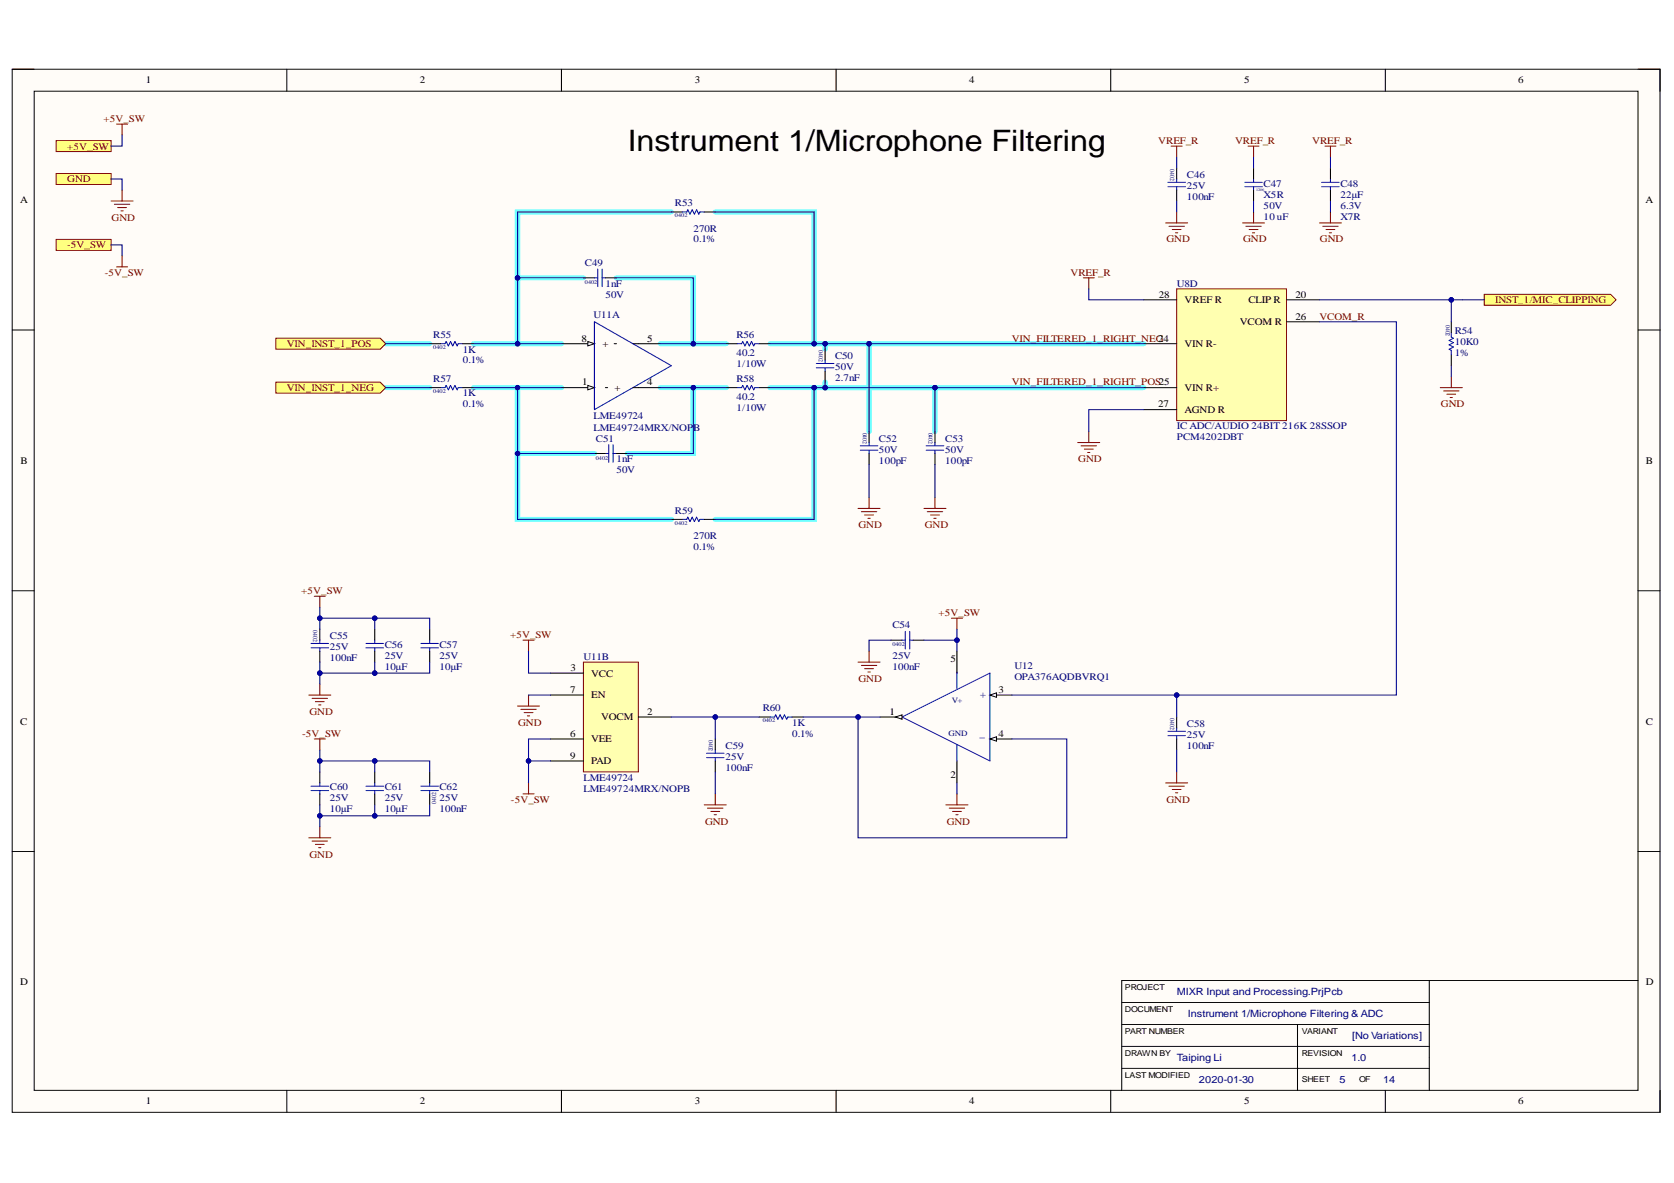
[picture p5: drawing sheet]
<svg xmlns="http://www.w3.org/2000/svg" width="297mm" height="210mm" viewBox="0 0 297 210" stroke-linecap="round" stroke-linejoin="round" font-family="sans-serif">
<path d="M2.2 12.3h292.4v185.1h-292.4z" fill-rule="evenodd" fill="#fffcf8"/>
<path d="M2.2 12.3h292.4v185.1h-292.4z" fill="none" stroke="#000" stroke-width=".18"/>
<path d="M6.1 16.2h284.6v177.3h-284.6z" fill-rule="evenodd" fill="#fffcf8"/>
<g fill="none" stroke="#000" stroke-width=".18">
<path d="M2.2 12.3h3.9M6.1 16.2h284.6v177.3h-284.6zM50.9 12.3v3.9M99.6 12.3v3.9M148.4 12.3v3.9M197.1 12.3v3.9M245.8 12.3v3.9M290.7 12.3h3.9v3.9M2.2 58.5h3.9M290.7 58.6h3.9M2.2 104.8h3.9M290.7 104.8h3.9"/>
<path d="M2.2 151.1h3.9M290.7 151.1h3.9M199 177.9h54.6M253.6 174v19.5M290.7 174h-91.7v19.5M50.9 193.5v3.9M99.6 193.5v3.9M148.4 193.5v3.9M197.1 193.5v3.9M199 189.6h54.6M199 181.8h54.6M199 185.7h54.6"/>
<path d="M230.2 181.8v11.7M245.8 193.5v3.9M294.6 193.5v3.9"/>
</g>
<g fill="none" stroke="#6effff" stroke-width=".93">
<path d="M119.1 37.6h-27.3v23.4M126.9 37.6h17.6v23.4h-7.8M91.8 49.3h11.7M109.4 49.3h13.6v11.7h-5.8M68.4 68.8h7.8M68.4 61h7.8M84 61h15.6M84 68.8h7.8M99.6 68.8h-7.8v23.4h27.3M117.2 68.8h11.7M123 68.8v11.7h-11.7M123 61h5.9"/>
<path d="M144.5 68.8v23.4h-17.6M144.5 61h58.4M146.4 67.8v1h-9.7M146.4 68.8h56.5M146.4 61v1M154.2 61v15.6M165.9 68.8v7.8M91.8 80.5h13.7"/>
</g>
<g fill="none" stroke="#00f" stroke-width=".19">
<path d="M121.1 37.6h.8l.1-.4 .4 .8 .4-.8 .4 .8 .4-.8 .4 .8 .2-.4h.8M105.5 49.3h.6M106.1 47.7v3.2M106.8 47.7v3.2M106.8 49.3h.6M78.2 61h.8l.2-.4 .4 .8 .3-.8 .4 .8 .4-.8 .4 .8 .2-.4h.8M78.2 68.8h.8l.2-.4 .4 .8 .3-.8 .4 .8 .4-.8 .4 .8 .2-.4h.8M108 78.9v3.1M108.8 78.9v3.1M130.8 61h.8l.2-.4 .4 .8 .4-.8 .4 .8 .3-.8 .4 .8 .2-.4h.8M130.8 68.8h.8l.2-.4 .4 .8 .4-.8 .4 .8 .3-.8 .4 .8 .2-.4h.8M144.9 65.3h3.1"/>
<path d="M144.9 64.5h3.1M146.4 63.9v.6M146.4 65.3v.6M152.7 79.9h3.1M152.7 79.1h3.1M154.2 78.5v.6M154.2 79.9v.6M164.3 79.9h3.2M164.3 79.1h3.2M165.9 78.5v.6M165.9 79.9v.6M107.4 80.5h.6"/>
<path d="M108.8 80.5h.6M121.1 92.2h.8l.1-.4 .4 .7 .4-.7 .4 .7 .4-.7 .4 .7 .2-.3h.8"/>
</g>
<g fill="none" stroke="#000" stroke-width=".19">
<path d="M119.1 37.6h2M125 37.6h1.9M103.5 49.3h2M107.4 49.3h2M76.2 61h2M76.2 68.8h2M82.1 61h1.9M82.1 68.8h1.9M128.9 61h1.9M128.9 68.8h1.9M134.7 61h2M134.7 68.8h2"/>
<path d="M146.4 62v1.9M146.4 65.9v1.9M154.2 76.6v1.9M165.9 76.6v1.9M105.5 80.5h1.9M109.4 80.5h1.9M119.1 92.2h2M125 92.2h1.9M154.2 80.5v1.9M165.9 80.5v1.9"/>
</g>
<path d="M152.3 90.2h3.9M152.8 90.8h2.8M153.4 91.4h1.6M154 92h.4M154.2 88.3v1.9M164 90.2h3.9M164.5 90.8h2.8M165.1 91.4h1.6M165.7 92h.4M165.9 88.3v1.9" fill="none" stroke="#800000" stroke-width=".19"/>
<path d="M49 60h18.5l.9 1-.9 1h-18.5z" fill-rule="evenodd" fill="#ffff80"/>
<path d="M49 60h18.5l.9 1-.9 1h-18.5z" fill="none" stroke="#800000" stroke-width=".18"/>
<path d="M49 67.8h18.5l.9 1-.9 1h-18.5z" fill-rule="evenodd" fill="#ffff80"/>
<g fill="none" stroke="#800000" stroke-width=".18">
<path d="M206.8 39.6h3.9M208.8 37.6v2M220.5 39.6h3.9M222.4 37.6v2M234.1 39.6h3.9M236.1 37.6v2M192.2 49.3h2M193.2 49.3v2M207.4 40.1h2.8M208 40.7h1.6M208.6 41.3h.4M221.1 40.1h2.7"/>
<path d="M221.6 40.7h1.6M222.2 41.3h.4M234.7 40.1h2.7M235.3 40.7h1.6M235.9 41.3h.4M49 67.8h18.5l.9 1-.9 1h-18.5zM191.2 78.5h3.9M191.8 79.1h2.8M192.4 79.7h1.6M193.2 76.6v1.9M193 80.3h.4M206.8 138.9h3.9"/>
<path d="M207.4 139.5h2.8M208.8 137v1.9M208 140.1h1.6M208.6 140.7h.4"/>
</g>
<g fill="none" stroke="#00f" stroke-width=".19">
<path d="M55.2 115h3.1M55.2 114.2h3.1M56.7 113.6v.6M56.7 115v.5M64.9 115h3.2M64.9 114.2h3.2M66.5 113.6v.6M66.5 115v.5M74.7 115h3.1M74.7 114.2h3.1M76.2 113.6v.6M76.2 115v.5"/>
<path d="M160.1 113.6h.5M160.6 112v3.1M161.4 112v3.1M161.4 113.6h.6M55.2 139.5h3.1M56.7 138.9v.6M64.9 139.5h3.2M66.5 138.9v.6M74.7 139.5h3.1M76.2 138.9v.6M125.4 134.4h3.1M125.4 133.7h3.1"/>
<path d="M126.9 133.1v.6M126.9 134.4v.6M136.7 127.2h.7l.2-.4 .4 .8 .4-.8 .4 .8 .4-.8 .4 .8 .2-.4h.8M55.2 140.3h3.1M56.7 140.3v.6M64.9 140.3h3.2M66.5 140.3v.6M74.7 140.3h3.1M76.2 140.3v.6"/>
</g>
<g fill="none" stroke="#000" stroke-width=".19">
<path d="M99.6 61h5.9M56.7 111.6v2M56.7 115.5v2M66.5 111.6v2M66.5 115.5v2M76.2 111.6v2M76.2 115.5v2M158.1 113.6h2M162 113.6h2M56.7 137v1.9M66.5 137v1.9M76.2 137v1.9"/>
<path d="M126.9 131.1v2M126.9 135v2M134.7 127.2h2M140.6 127.2h1.9M56.7 140.9v1.9M66.5 140.9v1.9M76.2 140.9v1.9"/>
</g>
<path d="M207.2 33.1h3.1M207.2 32.3h3.1M208.8 31.8v.5M208.8 33.1v.6M234.5 33.1h3.1M234.5 32.3h3.1M236.1 31.8v.5M236.1 33.1v.6M207.2 130.5h3.1M207.2 129.8h3.1M208.8 129.2v.6M208.8 130.5v.6" fill="none" stroke="#00f" stroke-width=".18"/>
<path d="M208.8 29.8v2M208.8 33.7v2M236.1 29.8v2M236.1 33.7v2M208.8 127.2v2M208.8 131.1v2" fill="none" stroke="#000" stroke-width=".18"/>
<g fill="none" stroke="#800000" stroke-width=".19">
<path d="M55.8 105.8h1.9M56.7 105.8v1.9M92.8 113.6h2M93.8 113.6v1.9M152.3 117.5h3.9M152.8 118.1h2.8M153.4 118.6h1.6M154 119.2h.4M154.2 115.5v2M168.8 109.7h2M169.8 109.7v1.9M54.8 123.3h3.9"/>
<path d="M55.4 123.9h2.7M55.8 131.1h1.9M56 124.5h1.5M56.6 125.1h.3M56.7 121.4v1.9M56.7 131.1v2M91.8 125.3h3.9M92.4 125.9h2.7M93 126.4h1.6M93.6 127h.4M93.8 123.3v2M93.8 138.9v2"/>
<path d="M54.8 148.7h3.9M55.4 149.2h2.7M56 149.8h1.5M56.6 150.4h.3M56.7 146.7v2M92.8 140.9h2M125 142.8h3.9M125.6 143.4h2.7M126.1 144h1.6M126.7 144.6h.4M126.9 140.9v1.9M167.9 142.8h3.8"/>
<path d="M168.4 143.4h2.8M169 144h1.6M169.6 144.6h.4M169.8 140.9v1.9"/>
</g>
<path d="M104.3 60.6l1.2 .4-1.2 .4z" fill="#f8fcff"/>
<path d="M104.3 60.6l1.2 .4-1.2 .4z" fill="none" stroke="#000" stroke-width=".18"/>
<path d="M99.6 68.8h5.9" fill="none" stroke="#000" stroke-width=".19"/>
<path d="M104.3 68.4l1.2 .4-1.2 .4z" fill="#f8fcff"/>
<path d="M104.3 68.4l1.2 .4-1.2 .4z" fill="none" stroke="#000" stroke-width=".18"/>
<path d="M107.4 68.8h.4M109 61h.4M112.3 68.8h4.9M112.3 61h4.9" fill="none" stroke="#000" stroke-width=".19"/>
<path d="M105.5 57.1l13.6 7.8-13.6 7.8z" fill="none" stroke="#00f" stroke-width=".19"/>
<path d="M103.5 117.5h9.8v19.5h-9.8z" fill-rule="evenodd" fill="#ffffb0"/>
<path d="M103.5 117.5h9.8v19.5h-9.8z" fill="none" stroke="#800000" stroke-width=".18"/>
<path d="M97.7 119.4h5.8M97.7 131.1h5.8M97.7 123.3h5.8M97.7 135h5.8M113.3 127.2h5.8M169.8 135v3.9" fill="none" stroke="#000" stroke-width=".19"/>
<path d="M160.1 127.2l15.6-7.8v15.6z" fill="none" stroke="#00f" stroke-width=".18"/>
<path d="M175.7 123.3h3.8" fill="none" stroke="#000" stroke-width=".18"/>
<path d="M175.7 123.3l1.1-.4v.8z" fill="#f8fcff"/>
<path d="M175.7 123.3l1.1-.4v.8zM175.7 131.1h3.8" fill="none" stroke="#000" stroke-width=".18"/>
<path d="M175.7 131.1l1.1-.4v.8z" fill="#f8fcff"/>
<path d="M175.7 131.1l1.1-.4v.8z" fill="none" stroke="#000" stroke-width=".18"/>
<path d="M156.2 127.2h3.9" fill="none" stroke="#000" stroke-width=".19"/>
<path d="M158.9 127.2l1.2-.4v.8z" fill="#f8fcff"/>
<path d="M158.9 127.2l1.2-.4v.8z" fill="none" stroke="#000" stroke-width=".18"/>
<path d="M169.8 119.2v3M169.8 132.1v2.9" fill="none" stroke="#00f" stroke-width=".19"/>
<path d="M169.8 115.5v3.9" fill="none" stroke="#000" stroke-width=".19"/>
<path d="M208.8 51.3h19.5v23.3h-19.5z" fill-rule="evenodd" fill="#ffffb0"/>
<path d="M207.8 25.9h2M208.8 25.9v2M221.5 25.9h1.9M222.4 25.9v2M235.1 25.9h2M236.1 25.9v2M208.8 51.3h19.5v23.3h-19.5z" fill="none" stroke="#800000" stroke-width=".18"/>
<path d="M222.4 29.8v2M222.4 33.7v2M202.9 53.2h5.9M228.3 53.2h5.8M228.3 57.1h5.8M202.9 61h5.9M202.9 68.8h5.9M202.9 72.7h5.9" fill="none" stroke="#000" stroke-width=".18"/>
<path d="M220.9 33.1h3.1M220.9 32.3h3.1M222.4 31.8v.5M222.4 33.1v.6" fill="none" stroke="#00f" stroke-width=".18"/>
<path d="M263.4 52.2h22.4l1 1-1 1h-22.4z" fill-rule="evenodd" fill="#ffff80"/>
<path d="M263.4 52.2h22.4l1 1-1 1h-22.4z" fill="none" stroke="#800000" stroke-width=".18"/>
<path d="M257.5 59v.8l.4 .2-.8 .4 .8 .4-.8 .4 .8 .4-.8 .4 .4 .2v.7" fill="none" stroke="#00f" stroke-width=".18"/>
<path d="M257.5 57.1v1.9M257.5 62.9v2" fill="none" stroke="#000" stroke-width=".18"/>
<path d="M236.1 35.7v1.9" fill="none" stroke="#000080" stroke-width=".18"/>
<path d="M76.2 142.8v2h-19.5" fill="none" stroke="#000080" stroke-width=".19"/>
<circle cx="56.7" cy="144.8" r=".39" fill="#000080"/>
<circle cx="56.7" cy="144.8" r=".39" fill="none" stroke="#000080" stroke-width=".18"/>
<circle cx="66.5" cy="144.8" r=".39" fill="#000080"/>
<circle cx="66.5" cy="144.8" r=".39" fill="none" stroke="#000080" stroke-width=".18"/>
<path d="M56.7 137v-2h19.5v2" fill="none" stroke="#000080" stroke-width=".19"/>
<circle cx="56.7" cy="135" r=".39" fill="#000080"/>
<circle cx="56.7" cy="135" r=".39" fill="none" stroke="#000080" stroke-width=".18"/>
<circle cx="66.5" cy="135" r=".39" fill="#000080"/>
<circle cx="66.5" cy="135" r=".39" fill="none" stroke="#000080" stroke-width=".18"/>
<path d="M76.2 117.5v1.9h-19.5" fill="none" stroke="#000080" stroke-width=".19"/>
<circle cx="66.5" cy="119.4" r=".39" fill="#000080"/>
<circle cx="66.5" cy="119.4" r=".39" fill="none" stroke="#000080" stroke-width=".18"/>
<circle cx="56.7" cy="119.4" r=".39" fill="#000080"/>
<circle cx="56.7" cy="119.4" r=".39" fill="none" stroke="#000080" stroke-width=".18"/>
<path d="M56.7 111.6v-1.9h19.5v1.9" fill="none" stroke="#000080" stroke-width=".19"/>
<circle cx="56.7" cy="109.7" r=".39" fill="#000080"/>
<circle cx="56.7" cy="109.7" r=".39" fill="none" stroke="#000080" stroke-width=".18"/>
<circle cx="66.5" cy="109.7" r=".39" fill="#000080"/>
<circle cx="66.5" cy="109.7" r=".39" fill="none" stroke="#000080" stroke-width=".18"/>
<path d="M68.4 68.8h7.8M68.4 61h7.8M84 68.8h7.8" fill="none" stroke="#000080" stroke-width=".19"/>
<circle cx="91.8" cy="68.8" r=".39" fill="#000080"/>
<circle cx="91.8" cy="68.8" r=".39" fill="none" stroke="#000080" stroke-width=".18"/>
<path d="M84 61h15.6" fill="none" stroke="#000080" stroke-width=".19"/>
<circle cx="91.8" cy="61" r=".39" fill="#000080"/>
<circle cx="91.8" cy="61" r=".39" fill="none" stroke="#000080" stroke-width=".18"/>
<path d="M99.6 68.8h-7.8v23.4h27.3" fill="none" stroke="#000080" stroke-width=".19"/>
<circle cx="91.8" cy="80.5" r=".39" fill="#000080"/>
<circle cx="91.8" cy="80.5" r=".39" fill="none" stroke="#000080" stroke-width=".18"/>
<circle cx="91.8" cy="68.8" r=".39" fill="#000080"/>
<circle cx="91.8" cy="68.8" r=".39" fill="none" stroke="#000080" stroke-width=".18"/>
<path d="M91.8 80.5h13.7" fill="none" stroke="#000080" stroke-width=".19"/>
<circle cx="91.8" cy="80.5" r=".39" fill="#000080"/>
<circle cx="91.8" cy="80.5" r=".39" fill="none" stroke="#000080" stroke-width=".18"/>
<path d="M91.8 49.3h11.7" fill="none" stroke="#000080" stroke-width=".19"/>
<circle cx="91.8" cy="49.3" r=".39" fill="#000080"/>
<circle cx="91.8" cy="49.3" r=".39" fill="none" stroke="#000080" stroke-width=".18"/>
<path d="M119.1 37.6h-27.3v23.4" fill="none" stroke="#000080" stroke-width=".19"/>
<circle cx="91.8" cy="61" r=".39" fill="#000080"/>
<circle cx="91.8" cy="61" r=".39" fill="none" stroke="#000080" stroke-width=".18"/>
<circle cx="91.8" cy="49.3" r=".39" fill="#000080"/>
<circle cx="91.8" cy="49.3" r=".39" fill="none" stroke="#000080" stroke-width=".18"/>
<path d="M93.8 135h3.9" fill="none" stroke="#000080" stroke-width=".19"/>
<circle cx="93.8" cy="135" r=".39" fill="#000080"/>
<circle cx="93.8" cy="135" r=".39" fill="none" stroke="#000080" stroke-width=".18"/>
<path d="M97.7 131.1h-3.9v7.8" fill="none" stroke="#000080" stroke-width=".19"/>
<circle cx="93.8" cy="135" r=".39" fill="#000080"/>
<circle cx="93.8" cy="135" r=".39" fill="none" stroke="#000080" stroke-width=".18"/>
<path d="M109.4 49.3h13.6v11.7h-5.8M93.8 115.5v3.9h3.9M93.8 123.3h3.9" fill="none" stroke="#000080" stroke-width=".19"/>
<circle cx="123" cy="61" r=".39" fill="#000080"/>
<circle cx="123" cy="61" r=".39" fill="none" stroke="#000080" stroke-width=".18"/>
<path d="M123 68.8v11.7h-11.7" fill="none" stroke="#000080" stroke-width=".19"/>
<circle cx="123" cy="68.8" r=".39" fill="#000080"/>
<circle cx="123" cy="68.8" r=".39" fill="none" stroke="#000080" stroke-width=".18"/>
<path d="M117.2 68.8h11.7" fill="none" stroke="#000080" stroke-width=".19"/>
<circle cx="123" cy="68.8" r=".39" fill="#000080"/>
<circle cx="123" cy="68.8" r=".39" fill="none" stroke="#000080" stroke-width=".18"/>
<path d="M119.1 127.2h7.8" fill="none" stroke="#000080" stroke-width=".19"/>
<circle cx="126.9" cy="127.2" r=".39" fill="#000080"/>
<circle cx="126.9" cy="127.2" r=".39" fill="none" stroke="#000080" stroke-width=".18"/>
<path d="M123 61h5.9" fill="none" stroke="#000080" stroke-width=".19"/>
<circle cx="123" cy="61" r=".39" fill="#000080"/>
<circle cx="123" cy="61" r=".39" fill="none" stroke="#000080" stroke-width=".18"/>
<path d="M134.7 127.2h-7.8v3.9" fill="none" stroke="#000080" stroke-width=".19"/>
<circle cx="126.9" cy="127.2" r=".39" fill="#000080"/>
<circle cx="126.9" cy="127.2" r=".39" fill="none" stroke="#000080" stroke-width=".18"/>
<path d="M144.5 68.8v23.4h-17.6" fill="none" stroke="#000080" stroke-width=".19"/>
<circle cx="144.5" cy="68.8" r=".39" fill="#000080"/>
<circle cx="144.5" cy="68.8" r=".39" fill="none" stroke="#000080" stroke-width=".18"/>
<path d="M126.9 37.6h17.6v23.4h-7.8" fill="none" stroke="#000080" stroke-width=".19"/>
<circle cx="144.5" cy="61" r=".39" fill="#000080"/>
<circle cx="144.5" cy="61" r=".39" fill="none" stroke="#000080" stroke-width=".18"/>
<path d="M146.4 67.8v1h-9.7" fill="none" stroke="#000080" stroke-width=".19"/>
<circle cx="146.4" cy="68.8" r=".39" fill="#000080"/>
<circle cx="146.4" cy="68.8" r=".39" fill="none" stroke="#000080" stroke-width=".18"/>
<circle cx="144.5" cy="68.8" r=".39" fill="#000080"/>
<circle cx="144.5" cy="68.8" r=".39" fill="none" stroke="#000080" stroke-width=".18"/>
<path d="M142.5 127.2h9.8" fill="none" stroke="#000080" stroke-width=".19"/>
<circle cx="152.3" cy="127.2" r=".39" fill="#000080"/>
<g fill="none" stroke="#000080" stroke-width=".18">
<path d="M144.5 61h58.4"/>
<circle cx="152.3" cy="127.2" r=".39"/>
</g>
<circle cx="144.5" cy="61" r=".39" fill="#000080"/>
<circle cx="144.5" cy="61" r=".39" fill="none" stroke="#000080" stroke-width=".18"/>
<circle cx="146.4" cy="61" r=".39" fill="#000080"/>
<circle cx="146.4" cy="61" r=".39" fill="none" stroke="#000080" stroke-width=".18"/>
<circle cx="154.2" cy="61" r=".39" fill="#000080"/>
<g fill="none" stroke="#000080" stroke-width=".18">
<path d="M146.4 68.8h56.5"/>
<circle cx="154.2" cy="61" r=".39"/>
</g>
<circle cx="165.9" cy="68.8" r=".39" fill="#000080"/>
<circle cx="165.9" cy="68.8" r=".39" fill="none" stroke="#000080" stroke-width=".18"/>
<circle cx="146.4" cy="68.8" r=".39" fill="#000080"/>
<g fill="none" stroke="#000080" stroke-width=".18">
<path d="M156.2 127.2h-3.9v21.5h37v-17.6h-9.8"/>
<circle cx="146.4" cy="68.8" r=".39"/>
</g>
<circle cx="152.3" cy="127.2" r=".39" fill="#000080"/>
<circle cx="152.3" cy="127.2" r=".39" fill="none" stroke="#000080" stroke-width=".18"/>
<path d="M158.1 113.6h-3.9v1.9M164 113.6h5.8" fill="none" stroke="#000080" stroke-width=".19"/>
<circle cx="169.8" cy="113.6" r=".39" fill="#000080"/>
<g fill="none" stroke="#000080" stroke-width=".18">
<path d="M234.1 57.1h13.7v66.2h-68.3"/>
<circle cx="169.8" cy="113.6" r=".39"/>
</g>
<circle cx="208.8" cy="123.3" r=".39" fill="#000080"/>
<g fill="none" stroke="#000080" stroke-width=".18">
<path d="M193.2 51.3v1.9h9.7M202.9 72.7h-9.7v3.9"/>
<circle cx="208.8" cy="123.3" r=".39"/>
</g>
<path d="M56.7 142.8v3.9" fill="none" stroke="#000080" stroke-width=".19"/>
<circle cx="56.7" cy="144.8" r=".39" fill="#000080"/>
<circle cx="56.7" cy="144.8" r=".39" fill="none" stroke="#000080" stroke-width=".18"/>
<path d="M56.7 133.1v1.9" fill="none" stroke="#000080" stroke-width=".19"/>
<circle cx="56.7" cy="135" r=".39" fill="#000080"/>
<circle cx="56.7" cy="135" r=".39" fill="none" stroke="#000080" stroke-width=".18"/>
<path d="M56.7 117.5v3.9" fill="none" stroke="#000080" stroke-width=".19"/>
<circle cx="56.7" cy="119.4" r=".39" fill="#000080"/>
<circle cx="56.7" cy="119.4" r=".39" fill="none" stroke="#000080" stroke-width=".18"/>
<path d="M56.7 107.7v2" fill="none" stroke="#000080" stroke-width=".19"/>
<circle cx="56.7" cy="109.7" r=".39" fill="#000080"/>
<circle cx="56.7" cy="109.7" r=".39" fill="none" stroke="#000080" stroke-width=".18"/>
<path d="M66.5 142.8v2" fill="none" stroke="#000080" stroke-width=".19"/>
<circle cx="66.5" cy="144.8" r=".39" fill="#000080"/>
<circle cx="66.5" cy="144.8" r=".39" fill="none" stroke="#000080" stroke-width=".18"/>
<path d="M66.5 135v2" fill="none" stroke="#000080" stroke-width=".19"/>
<circle cx="66.5" cy="135" r=".39" fill="#000080"/>
<circle cx="66.5" cy="135" r=".39" fill="none" stroke="#000080" stroke-width=".18"/>
<path d="M66.5 117.5v1.9" fill="none" stroke="#000080" stroke-width=".19"/>
<circle cx="66.5" cy="119.4" r=".39" fill="#000080"/>
<circle cx="66.5" cy="119.4" r=".39" fill="none" stroke="#000080" stroke-width=".18"/>
<path d="M66.5 109.7v1.9" fill="none" stroke="#000080" stroke-width=".19"/>
<circle cx="66.5" cy="109.7" r=".39" fill="#000080"/>
<circle cx="66.5" cy="109.7" r=".39" fill="none" stroke="#000080" stroke-width=".18"/>
<path d="M146.4 61v1M126.9 137v3.9" fill="none" stroke="#000080" stroke-width=".19"/>
<circle cx="146.4" cy="61" r=".39" fill="#000080"/>
<circle cx="146.4" cy="61" r=".39" fill="none" stroke="#000080" stroke-width=".18"/>
<path d="M154.2 61v15.6M154.2 82.4v5.9" fill="none" stroke="#000080" stroke-width=".19"/>
<circle cx="154.2" cy="61" r=".39" fill="#000080"/>
<circle cx="154.2" cy="61" r=".39" fill="none" stroke="#000080" stroke-width=".18"/>
<path d="M165.9 68.8v7.8M165.9 82.4v5.9" fill="none" stroke="#000080" stroke-width=".19"/>
<circle cx="165.9" cy="68.8" r=".39" fill="#000080"/>
<circle cx="165.9" cy="68.8" r=".39" fill="none" stroke="#000080" stroke-width=".18"/>
<path d="M169.8 111.6v3.9M169.8 138.9v2" fill="none" stroke="#000080" stroke-width=".19"/>
<circle cx="169.8" cy="113.6" r=".39" fill="#000080"/>
<g fill="none" stroke="#000080" stroke-width=".18">
<path d="M208.8 123.3v3.9M208.8 133.1v3.9"/>
<circle cx="169.8" cy="113.6" r=".39"/>
</g>
<circle cx="208.8" cy="123.3" r=".39" fill="#000080"/>
<g fill="none" stroke="#000080" stroke-width=".18">
<path d="M208.8 27.9v1.9M208.8 35.7v1.9M222.4 27.9v1.9M222.4 35.7v1.9M236.1 27.9v1.9M234.1 53.2h23.4M257.5 64.9v1.9"/>
<circle cx="208.8" cy="123.3" r=".39"/>
</g>
<path d="M255.6 68.8h3.9M256.2 69.4h2.7M256.7 69.9h1.6M257.3 70.5h.4M257.5 66.8v2" fill="none" stroke="#800000" stroke-width=".18"/>
<circle cx="257.5" cy="53.2" r=".39" fill="#000080"/>
<g fill="none" stroke="#000080" stroke-width=".18">
<path d="M263.4 53.2h-5.9v3.9"/>
<circle cx="257.5" cy="53.2" r=".39"/>
</g>
<circle cx="257.5" cy="53.2" r=".39" fill="#000080"/>
<circle cx="257.5" cy="53.2" r=".39" fill="none" stroke="#000080" stroke-width=".18"/>
<path d="M20.7 22h1.9M21.7 22v2" fill="none" stroke="#800000" stroke-width=".19"/>
<path d="M10 24.9h9.7v2h-9.7z" fill-rule="evenodd" fill="#ffff80"/>
<path d="M10 24.9h9.7v2h-9.7z" fill="none" stroke="#800000" stroke-width=".18"/>
<path d="M10 30.8h9.7v1.9h-9.7z" fill-rule="evenodd" fill="#ffff80"/>
<path d="M10 30.8h9.7v1.9h-9.7z" fill="none" stroke="#800000" stroke-width=".18"/>
<path d="M19.7 35.7h3.9M20.3 36.2h2.7M20.9 36.8h1.5M21.5 37.4h.4M21.7 33.7v2" fill="none" stroke="#800000" stroke-width=".19"/>
<path d="M10 42.5h9.7v1.9h-9.7z" fill-rule="evenodd" fill="#ffff80"/>
<path d="M10 42.5h9.7v1.9h-9.7z" fill="none" stroke="#800000" stroke-width=".18"/>
<path d="M19.7 31.8h2v1.9M21.7 24v1.9h-2M19.7 43.5h2v1.9" fill="none" stroke="#000080" stroke-width=".19"/>
<path d="M20.7 47.3h1.9M21.7 45.4v1.9" fill="none" stroke="#800000" stroke-width=".19"/>
<text font-size="5.2" x="111.4" y="26.7">Instrument 1/Microphone Filtering</text>
<text font-size="1.9" fill="#000080" x="174.9" y="123.9" transform="rotate(-90 174.9 123.9)">+</text>
<g font-size="1.8">
<text x="25.9" y="14.8">1</text>
<text x="74.5" y="14.8">2</text>
<text x="123.3" y="14.8">3</text>
<text x="172" y="14.8">4</text>
<text x="220.8" y="14.8">5</text>
<text x="269.4" y="14.8">6</text>
<text x="3.6" y="36">A</text>
<text x="292" y="36">A</text>
<text x="205.6" y="52.8">28</text>
<text x="210.2" y="53.8">VREF R</text>
<text x="221.5" y="53.8">CLIP R</text>
<text x="229.9" y="52.8">20</text>
<text x="220" y="57.6">VCOM R</text>
<text x="229.9" y="56.7">26</text>
<text x="103.2" y="60.6">8</text>
<text x="106.9" y="61.5">+</text>
<text x="114.9" y="60.6">5</text>
<text x="205.5" y="60.6">2</text>
<text x="210.2" y="61.5">VIN R-</text>
<text x="103.3" y="68.4">1</text>
<text x="109" y="69.4">+</text>
<text x="114.9" y="68.4">4</text>
<text x="210.2" y="69.4">VIN R+</text>
<text x="205.5" y="72.3">27</text>
<text x="210.2" y="73.3">AGND R</text>
<text x="3.6" y="82.2">B</text>
<text x="292.1" y="82.2">B</text>
<text x="101.2" y="119">3</text>
<text x="168.7" y="117.5">5</text>
<text x="101.2" y="122.9">7</text>
<text x="104.9" y="120">VCC</text>
<text x="104.9" y="123.9">EN</text>
<text x="177.2" y="122.9">3</text>
<text x="3.6" y="128.6">C</text>
<text x="101.2" y="130.7">6</text>
<text x="104.9" y="131.7">VEE</text>
<text x="106.7" y="127.8">VOCM</text>
<text x="114.9" y="126.8">2</text>
<text x="157.8" y="126.8">1</text>
<text x="177.2" y="130.7">4</text>
<text x="292.1" y="128.6">C</text>
<text x="101.2" y="134.7">9</text>
<text x="104.9" y="135.6">PAD</text>
<text x="168.7" y="138.1">2</text>
<text x="3.6" y="174.8">D</text>
<text x="292.1" y="174.8">D</text>
<text x="25.9" y="195.9">1</text>
<text x="74.5" y="195.9">2</text>
<text x="123.3" y="195.9">3</text>
<text x="172" y="195.9">4</text>
<text x="220.8" y="195.9">5</text>
<text x="269.4" y="195.9">6</text>
</g>
<g font-size="1.8" fill="#800000">
<text x="18.4" y="21.6">+5V_SW</text>
<text x="11.9" y="26.5">+5V_SW</text>
<text x="205.5" y="25.5">VREF_R</text>
<text x="219.2" y="25.5">VREF_R</text>
<text x="232.9" y="25.5">VREF_R</text>
<text x="11.9" y="32.4">GND</text>
<text x="19.8" y="39.1">GND</text>
<text x="11.9" y="44">-5V_SW</text>
<text x="207" y="43">GND</text>
<text x="220.6" y="43">GND</text>
<text x="234.2" y="43">GND</text>
<text x="18.6" y="48.9">-5V_SW</text>
<text x="190" y="48.9">VREF_R</text>
<text x="265.3" y="53.8">INST_1/MIC_CLIPPING</text>
<text x="234.1" y="56.7">VCOM_R</text>
<text x="50.9" y="61.5">VIN_INST_1_POS</text>
<text x="179.6" y="60.6">VIN_FILTERED_1_RIGHT_NEG4</text>
<text x="50.9" y="69.4">VIN_INST_1_NEG</text>
<text x="179.6" y="68.4">VIN_FILTERED_1_RIGHT_POS25</text>
<text x="255.7" y="72.3">GND</text>
<text x="191.3" y="82">GND</text>
<text x="152.3" y="93.7">GND</text>
<text x="164.1" y="93.7">GND</text>
<text x="53.5" y="105.4">+5V_SW</text>
<text x="90.5" y="113.2">+5V_SW</text>
<text x="166.5" y="109.3">+5V_SW</text>
<text x="152.3" y="121">GND</text>
<text x="53.6" y="130.7">-5V_SW</text>
<text x="54.9" y="126.8">GND</text>
<text x="91.9" y="128.7">GND</text>
<text x="90.7" y="142.4">-5V_SW</text>
<text x="207" y="142.4">GND</text>
<text x="125.1" y="146.3">GND</text>
<text x="168" y="146.3">GND</text>
<text x="54.9" y="152.2">GND</text>
</g>
<g font-size="1.8" fill="#000080">
<text x="210.6" y="33.6">25V</text>
<text x="210.6" y="35.5">100nF</text>
<text x="210.6" y="31.5">C46</text>
<text x="224.2" y="35.1">X5R</text>
<text x="224.2" y="33.1">C47</text>
<text x="237.8" y="35.1">22µF</text>
<text x="237.8" y="33.1">C48</text>
<text x="119.8" y="36.6">R53</text>
<text x="123.1" y="41.1">270R</text>
<text x="224.2" y="37">50V</text>
<text x="224.2" y="39">10 uF</text>
<text x="237.8" y="37">6.3V</text>
<text x="237.8" y="39">X7R</text>
<text x="103.8" y="47.2">C49</text>
<text x="123.1" y="43">0.1%</text>
<text x="107.4" y="52.8">50V</text>
<text x="107.4" y="50.9">1nF</text>
<text x="208.8" y="50.9">U8D</text>
<text x="105.3" y="56.5">U11A</text>
<text x="258.1" y="59.3">R54</text>
<text x="76.9" y="60">R55</text>
<text x="82.1" y="64.5">0.1%</text>
<text x="82.1" y="62.5">1K</text>
<text x="130.7" y="63.1">40.2</text>
<text x="130.7" y="65.1">1/10W</text>
<text x="130.7" y="60">R56</text>
<text x="148.2" y="65.7">50V</text>
<text x="148.2" y="63.7">C50</text>
<text x="258.1" y="61.2">10K0</text>
<text x="258.1" y="63.1">1%</text>
<text x="76.9" y="67.8">R57</text>
<text x="82.1" y="70.3">1K</text>
<text x="130.7" y="70.9">40.2</text>
<text x="130.7" y="67.8">R58</text>
<text x="148.2" y="67.6">2.7nF</text>
<text x="82.1" y="72.3">0.1%</text>
<text x="105.3" y="76.4">LME49724MRX/NOPB</text>
<text x="105.3" y="74.4">LME49724</text>
<text x="130.7" y="72.9">1/10W</text>
<text x="208.8" y="76.2">IC ADC/AUDIO 24BIT 216K 28SSOP</text>
<text x="105.7" y="78.4">C51</text>
<text x="109.4" y="83.9">50V</text>
<text x="109.4" y="82">1nF</text>
<text x="156" y="80.3">50V</text>
<text x="156" y="82.2">100pF</text>
<text x="156" y="78.4">C52</text>
<text x="167.7" y="80.3">50V</text>
<text x="167.7" y="82.2">100pF</text>
<text x="167.7" y="78.4">C53</text>
<text x="208.8" y="78.1">PCM4202DBT</text>
<text x="119.8" y="91.2">R59</text>
<text x="123.1" y="95.7">270R</text>
<text x="123.1" y="97.6">0.1%</text>
<text x="58.5" y="113.4">C55</text>
<text x="158.3" y="111.4">C54</text>
<text x="58.5" y="115.3">25V</text>
<text x="58.5" y="117.2">100nF</text>
<text x="68.3" y="116.9">25V</text>
<text x="68.3" y="118.8">10µF</text>
<text x="68.3" y="115">C56</text>
<text x="78" y="116.9">25V</text>
<text x="78" y="118.8">10µF</text>
<text x="78" y="115">C57</text>
<text x="103.5" y="117.1">U11B</text>
<text x="158.3" y="116.9">25V</text>
<text x="158.3" y="118.8">100nF</text>
<text x="180" y="118.7">U12</text>
<text x="180" y="120.6">OPA376AQDBVRQ1</text>
<text x="135.3" y="126.2">R60</text>
<text x="140.6" y="130.7">0.1%</text>
<text x="140.6" y="128.7">1K</text>
<text x="173.8" y="130.7">_</text>
<text x="210.6" y="130.9">25V</text>
<text x="210.6" y="129">C58</text>
<text x="128.7" y="134.8">25V</text>
<text x="128.7" y="136.8">100nF</text>
<text x="128.7" y="132.9">C59</text>
<text x="210.6" y="132.9">100nF</text>
<text x="58.5" y="142.2">25V</text>
<text x="58.5" y="140.2">C60</text>
<text x="68.3" y="142.2">25V</text>
<text x="68.3" y="140.2">C61</text>
<text x="78" y="142.2">25V</text>
<text x="78" y="140.2">C62</text>
<text x="103.5" y="140.5">LME49724MRX/NOPB</text>
<text x="103.5" y="138.5">LME49724</text>
<text x="58.5" y="144.1">10µF</text>
<text x="68.3" y="144.1">10µF</text>
<text x="78" y="144.1">100nF</text>
<text x="208.8" y="176.5">MIXR Input and Processing.PrjPcb</text>
<text x="210.8" y="180.4">Instrument 1/Microphone Filtering &amp; ADC</text>
<text x="240" y="184.3">[No Variations]</text>
<text x="208.8" y="188.2">Taiping Li</text>
<text x="239.8" y="188.2">1.0</text>
<text x="212.7" y="192.1">2020-01-30</text>
<text x="237.7" y="192.1">5</text>
<text x="245.5" y="192.1">14</text>
</g>
<g font-size="1.4" fill="#000080">
<text x="168.9" y="124.8">V+</text>
<text x="168.3" y="130.6">GND</text>
</g>
<g font-size="1.4">
<text x="199.6" y="175.7">PROJECT</text>
<text x="199.6" y="179.5">DOCUMENT</text>
<text x="199.6" y="183.4">PART NUMBER</text>
<text x="231" y="183.4">VARIANT</text>
<text x="199.6" y="187.3">DRAWN BY</text>
<text x="199.6" y="191.2">LAST MODIFIED</text>
<text x="231" y="187.3">REVISION</text>
<text x="231" y="192">SHEET</text>
<text x="241.1" y="192">OF</text>
</g>
<g font-size="1.1" fill="#000080">
<text x="207.6" y="30" transform="rotate(90 207.6 30)">0402</text>
<text x="256.5" y="57.6" transform="rotate(90 256.5 57.6)">0402</text>
<text x="145.3" y="62.1" transform="rotate(90 145.3 62.1)">0402</text>
<text x="153.1" y="76.8" transform="rotate(90 153.1 76.8)">0402</text>
<text x="164.8" y="76.8" transform="rotate(90 164.8 76.8)">0402</text>
<text x="55.6" y="111.8" transform="rotate(90 55.6 111.8)">0402</text>
<text x="125.8" y="131.3" transform="rotate(90 125.8 131.3)">0402</text>
<text x="207.6" y="127.4" transform="rotate(90 207.6 127.4)">0402</text>
<text x="77.4" y="142.6" transform="rotate(-90 77.4 142.6)">0402</text>
</g>
<g font-size="1" fill="#000080">
<text x="119.8" y="38.5">0402</text>
<text x="103.8" y="50.5">0402</text>
<text x="76.9" y="61.9">0402</text>
<text x="76.9" y="69.7">0402</text>
<text x="105.7" y="81.6">0402</text>
<text x="119.8" y="93.1">0402</text>
<text x="158.3" y="114.7">0402</text>
<text x="135.3" y="128.1">0402</text>
</g>
<text font-size=".7" fill="#000080" x="222.9" y="34">1206</text>
</svg>
